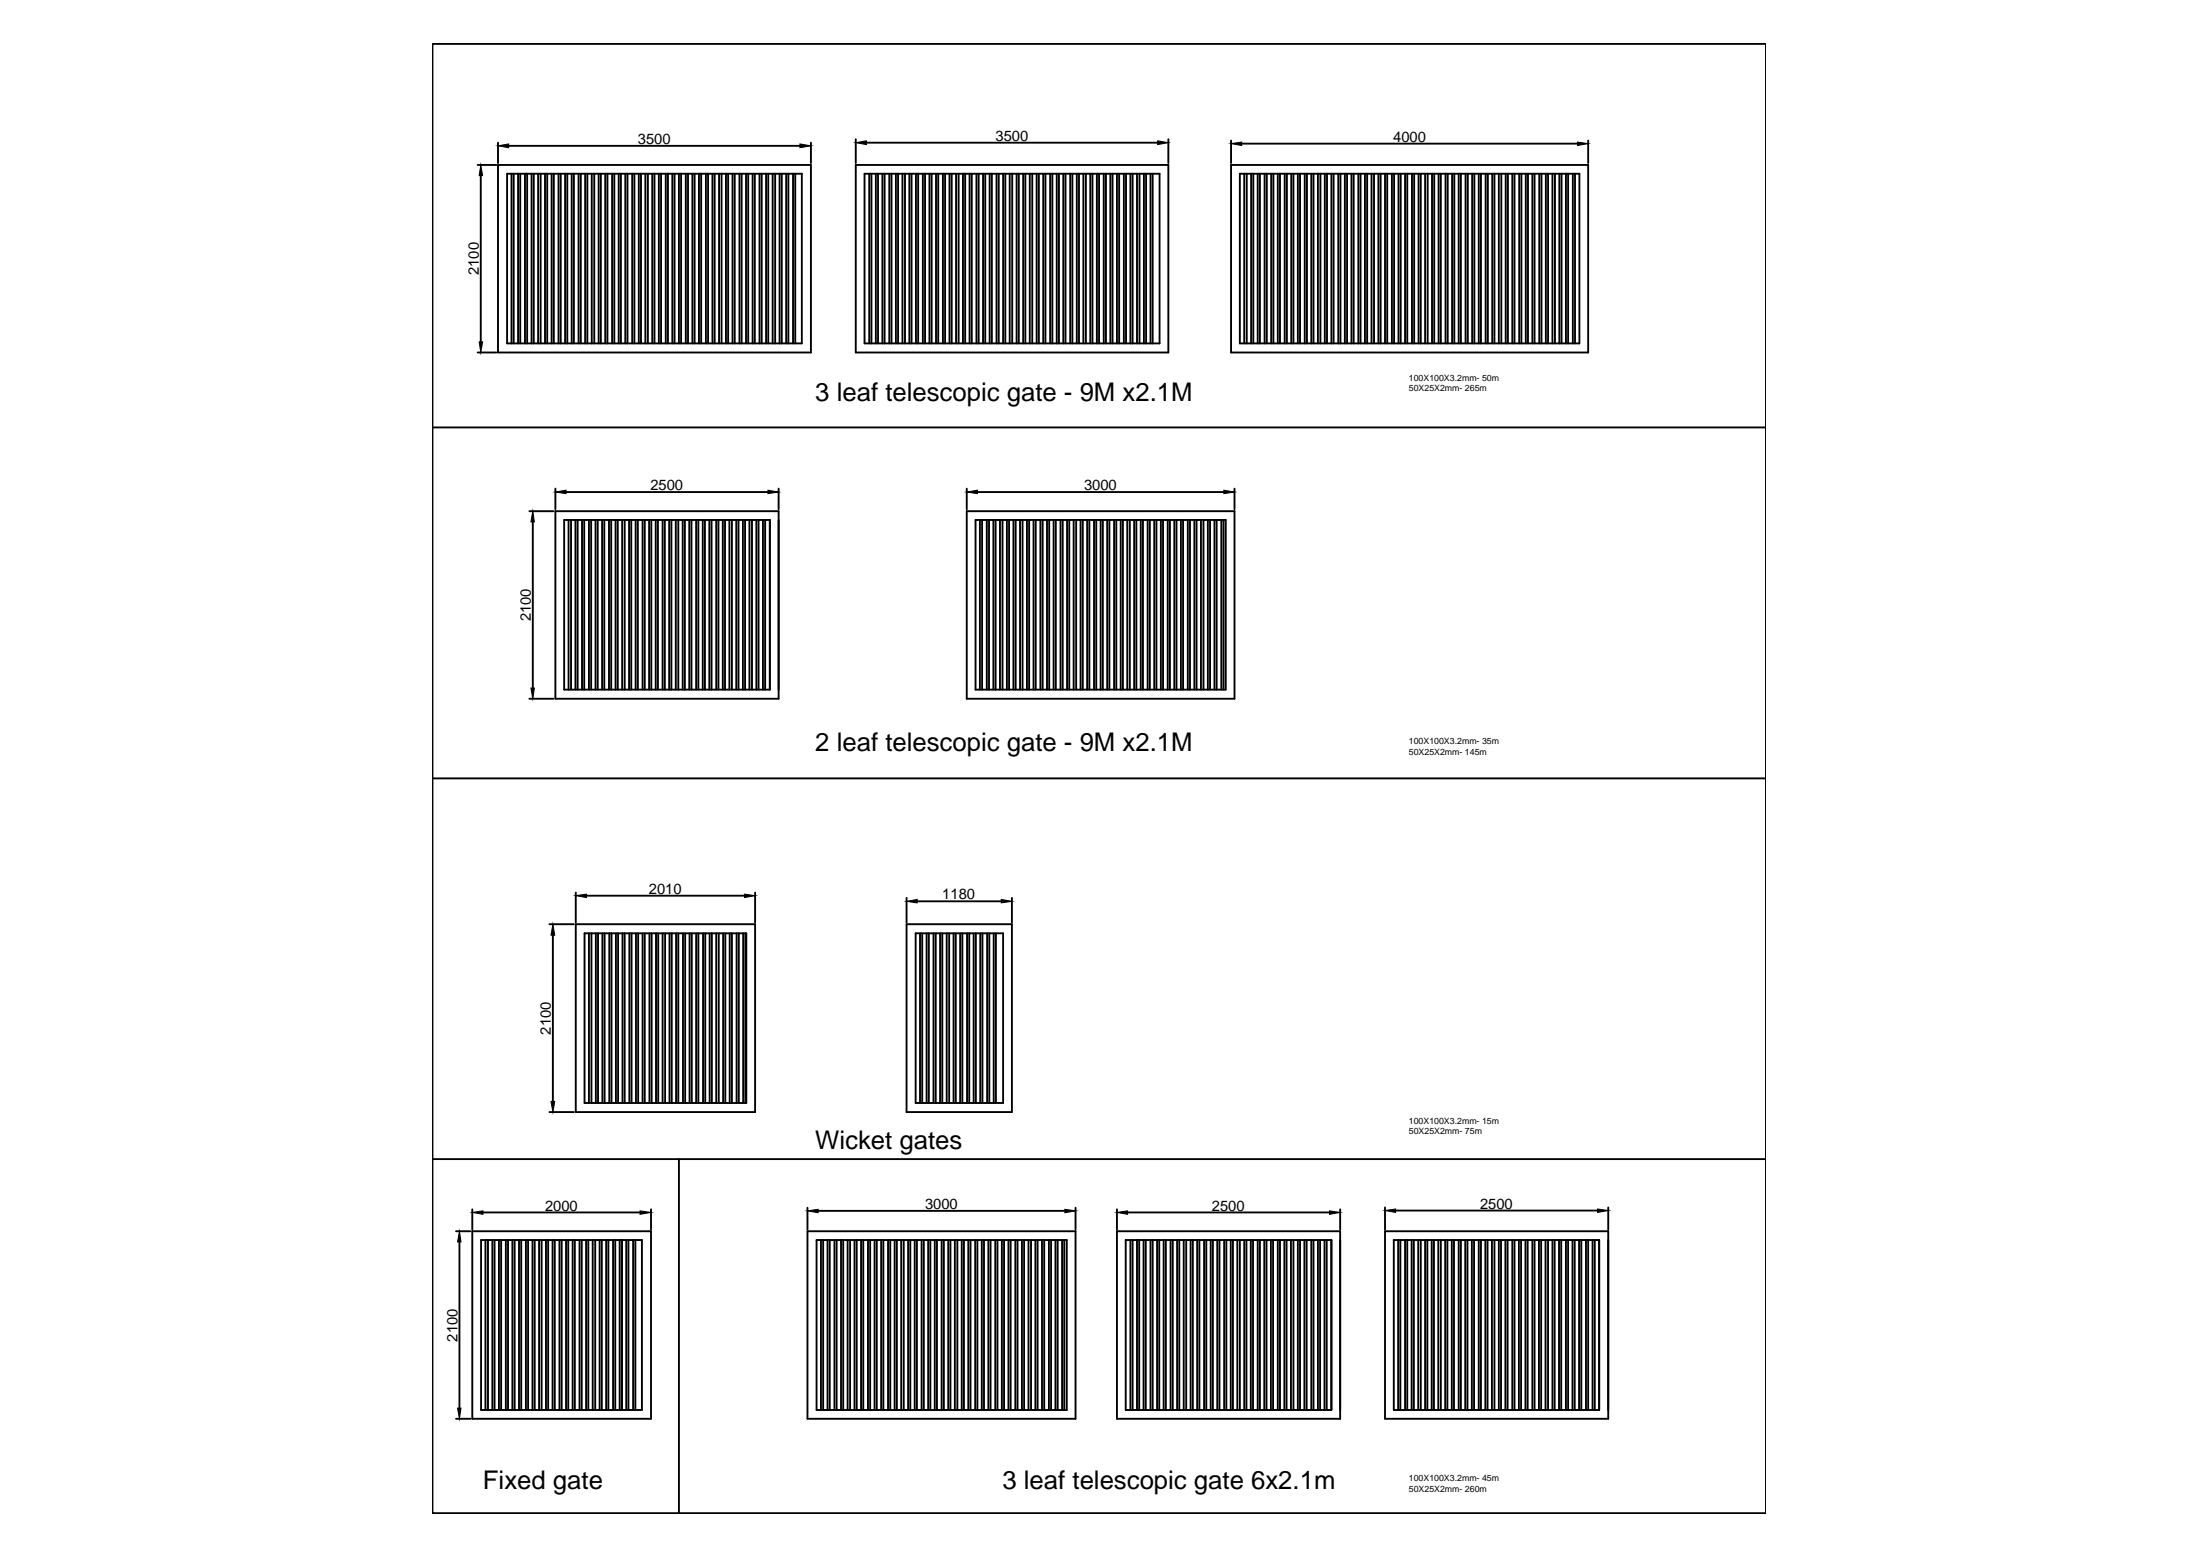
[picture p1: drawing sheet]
<svg xmlns="http://www.w3.org/2000/svg" width="297mm" height="210mm" viewBox="0 0 297 210" stroke-linecap="round" stroke-linejoin="round" font-family="sans-serif">
<!-- layer: 0 -->
<g fill="none" stroke="#000" stroke-width=".25">
<path d="M58.4 5.9h180v198.4h-180zM67.2 19.3v2.7M68.7 19.7h39.3M109.5 19.3v2.7M115.5 18.8v3.2M117 19.3h39.3M157.7 18.8v3.2M166.2 19v3M167.7 19.4h45.3M214.4 19v3M64.5 22.3h2.5M64.9 23.7v22.4"/>
<path d="M67.2 22.3h42.3v25.3h-42.3zM68.5 23.5h39.8v22.9h-39.8zM69.1 23.5v22.9M69.4 23.5v22.9M69.9 23.5v22.9M70.2 23.5v22.9M70.9 23.5v22.9M71.2 23.5v22.9M71.8 23.5v22.9M72.1 23.5v22.9M72.7 23.5v22.9M73 23.5v22.9"/>
<path d="M73.6 23.5v22.9M73.9 23.5v22.9M74.5 23.5v22.9M74.8 23.5v22.9M75.4 23.5v22.9M75.7 23.5v22.9M76.3 23.5v22.9M76.6 23.5v22.9M77.2 23.5v22.9M77.5 23.5v22.9M78.1 23.5v22.9M78.4 23.5v22.9"/>
<path d="M79 23.5v22.9M79.3 23.5v22.9M79.9 23.5v22.9M80.2 23.5v22.9M80.8 23.5v22.9M81.1 23.5v22.9M81.7 23.5v22.9M82 23.5v22.9M82.6 23.5v22.9M82.9 23.5v22.9M83.5 23.5v22.9M83.8 23.5v22.9"/>
<path d="M84.4 23.5v22.9M84.7 23.5v22.9M85.4 23.5v22.9M85.7 23.5v22.9M86.2 23.5v22.9M86.5 23.5v22.9M87.1 23.5v22.9M87.5 23.5v22.9M88.1 23.5v22.9M88.4 23.5v22.9M89 23.5v22.9M89.3 23.5v22.9"/>
<path d="M89.9 23.5v22.9M90.2 23.5v22.9M90.8 23.5v22.9M91.1 23.5v22.9M91.7 23.5v22.9M92 23.5v22.9M92.6 23.5v22.9M92.9 23.5v22.9M93.5 23.5v22.9M93.8 23.5v22.9M94.4 23.5v22.9M94.7 23.5v22.9"/>
<path d="M95.3 23.5v22.9M95.6 23.5v22.9M96.2 23.5v22.9M96.5 23.5v22.9M97.1 23.5v22.9M97.4 23.5v22.9M98 23.5v22.9M98.3 23.5v22.9M98.9 23.5v22.9M99.2 23.5v22.9M99.8 23.5v22.9M100.1 23.5v22.9"/>
<path d="M100.7 23.5v22.9M101 23.5v22.9M101.6 23.5v22.9M101.9 23.5v22.9M102.5 23.5v22.9M102.8 23.5v22.9M103.4 23.5v22.9M103.7 23.5v22.9M104.3 23.5v22.9M104.7 23.5v22.9M105.3 23.5v22.9M105.6 23.5v22.9"/>
<path d="M106.1 23.5v22.9M106.4 23.5v22.9M107.1 23.5v22.9M107.4 23.5v22.9M115.5 22.3h42.2v25.3h-42.2zM116.7 23.5h39.9v22.9h-39.9zM117.4 23.5v22.9M117.7 23.5v22.9M118.3 23.5v22.9M118.5 23.5v22.9M119.1 23.5v22.9M119.4 23.5v22.9"/>
<path d="M120.1 23.5v22.9M120.4 23.5v22.9M121 23.5v22.9M121.3 23.5v22.9M121.8 23.5v22.9M122.2 23.5v22.9M122.8 23.5v22.9M123.1 23.5v22.9M123.7 23.5v22.9M124 23.5v22.9M124.6 23.5v22.9M124.9 23.5v22.9"/>
<path d="M125.5 23.5v22.9M125.8 23.5v22.9M126.4 23.5v22.9M126.7 23.5v22.9M127.3 23.5v22.9M127.6 23.5v22.9M128.2 23.5v22.9M128.5 23.5v22.9M129.1 23.5v22.9M129.4 23.5v22.9M130 23.5v22.9M130.3 23.5v22.9"/>
<path d="M130.9 23.5v22.9M131.2 23.5v22.9M131.8 23.5v22.9M132.1 23.5v22.9M132.7 23.5v22.9M133 23.5v22.9M133.6 23.5v22.9M133.9 23.5v22.9M134.5 23.5v22.9M134.8 23.5v22.9M135.4 23.5v22.9M135.7 23.5v22.9"/>
<path d="M136.3 23.5v22.9M136.7 23.5v22.9M137.3 23.5v22.9M137.6 23.5v22.9M138.1 23.5v22.9M138.4 23.5v22.9M139 23.5v22.9M139.4 23.5v22.9M140 23.5v22.9M140.3 23.5v22.9M140.9 23.5v22.9M141.2 23.5v22.9"/>
<path d="M141.8 23.5v22.9M142.1 23.5v22.9M142.7 23.5v22.9M143 23.5v22.9M143.6 23.5v22.9M143.9 23.5v22.9M144.5 23.5v22.9M144.8 23.5v22.9M145.4 23.5v22.9M145.7 23.5v22.9M146.3 23.5v22.9M146.6 23.5v22.9"/>
<path d="M147.2 23.5v22.9M147.5 23.5v22.9M148.1 23.5v22.9M148.4 23.5v22.9M149 23.5v22.9M149.3 23.5v22.9M149.9 23.5v22.9M150.2 23.5v22.9M150.8 23.5v22.9M151.1 23.5v22.9M151.7 23.5v22.9M152 23.5v22.9"/>
<path d="M152.6 23.5v22.9M152.9 23.5v22.9M153.5 23.5v22.9M153.9 23.5v22.9M154.4 23.5v22.9M154.7 23.5v22.9M155.3 23.5v22.9M155.6 23.5v22.9M166.2 22.3h48.2v25.3h-48.2zM167.4 23.5h45.8v22.9h-45.8zM168 23.5v22.9M168.3 23.5v22.9"/>
<path d="M168.9 23.5v22.9M169.2 23.5v22.9M169.8 23.5v22.9M170.1 23.5v22.9M170.7 23.5v22.9M171 23.5v22.9M171.6 23.5v22.9M171.9 23.5v22.9M172.5 23.5v22.9M172.8 23.5v22.9M173.5 23.5v22.9M173.8 23.5v22.9"/>
<path d="M174.3 23.5v22.9M174.6 23.5v22.9M175.2 23.5v22.9M175.5 23.5v22.9M176.2 23.5v22.9M176.5 23.5v22.9M177.1 23.5v22.9M177.3 23.5v22.9M177.9 23.5v22.9M178.3 23.5v22.9M178.9 23.5v22.9M179.2 23.5v22.9"/>
<path d="M179.8 23.5v22.9M180.1 23.5v22.9M180.7 23.5v22.9M181 23.5v22.9M181.6 23.5v22.9M181.9 23.5v22.9M182.5 23.5v22.9M182.8 23.5v22.9M183.4 23.5v22.9M183.7 23.5v22.9M184.3 23.5v22.9M184.6 23.5v22.9"/>
<path d="M185.2 23.5v22.9M185.5 23.5v22.9M186.1 23.5v22.9M186.4 23.5v22.9M187 23.5v22.9M187.3 23.5v22.9M187.9 23.5v22.9M188.2 23.5v22.9M188.8 23.5v22.9M189.1 23.5v22.9M189.7 23.5v22.9M190 23.5v22.9"/>
<path d="M190.6 23.5v22.9M190.9 23.5v22.9M191.5 23.5v22.9M191.8 23.5v22.9M192.4 23.5v22.9M192.8 23.5v22.9M193.4 23.5v22.9M193.6 23.5v22.9M194.2 23.5v22.9M194.5 23.5v22.9M195.2 23.5v22.9M195.5 23.5v22.9"/>
<path d="M196.1 23.5v22.9M196.4 23.5v22.9M196.9 23.5v22.9M197.2 23.5v22.9M197.9 23.5v22.9M198.2 23.5v22.9M198.8 23.5v22.9M199.1 23.5v22.9M199.7 23.5v22.9M200 23.5v22.9M200.6 23.5v22.9M200.9 23.5v22.9"/>
<path d="M201.5 23.5v22.9M201.8 23.5v22.9M202.4 23.5v22.9M202.7 23.5v22.9M203.3 23.5v22.9M203.6 23.5v22.9M204.2 23.5v22.9M204.5 23.5v22.9M205.1 23.5v22.9M205.4 23.5v22.9M206 23.5v22.9M206.3 23.5v22.9"/>
<path d="M206.9 23.5v22.9M207.2 23.5v22.9M207.8 23.5v22.9M208.1 23.5v22.9M208.7 23.5v22.9M209 23.5v22.9M209.6 23.5v22.9M209.9 23.5v22.9M210.5 23.5v22.9M210.8 23.5v22.9M211.4 23.5v22.9M211.7 23.5v22.9"/>
<path d="M212.4 23.5v22.9M212.7 23.5v22.9M58.4 57.7h180M64.5 47.6h2.5M71.5 69h3.2M71.9 70.4v22.5M75 69h30.1v25.3h-30.1zM75 66v2.7M76.2 70.2h27.7v22.9h-27.7zM76.4 66.4h27.3M76.8 70.2v22.9M77.1 70.2v22.9"/>
<path d="M77.7 70.2v22.9M78 70.2v22.9M78.6 70.2v22.9M78.9 70.2v22.9M79.5 70.2v22.9M79.8 70.2v22.9M80.4 70.2v22.9M80.7 70.2v22.9M81.3 70.2v22.9M81.6 70.2v22.9M82.2 70.2v22.9M82.5 70.2v22.9"/>
<path d="M83.1 70.2v22.9M83.4 70.2v22.9M84 70.2v22.9M84.3 70.2v22.9M84.9 70.2v22.9M85.2 70.2v22.9M85.8 70.2v22.9M86.1 70.2v22.9M86.8 70.2v22.9M87.1 70.2v22.9M87.6 70.2v22.9M87.9 70.2v22.9"/>
<path d="M88.5 70.2v22.9M88.8 70.2v22.9M89.5 70.2v22.9M89.8 70.2v22.9M90.4 70.2v22.9M90.6 70.2v22.9M91.2 70.2v22.9M91.6 70.2v22.9M92.2 70.2v22.9M92.5 70.2v22.9M93.1 70.2v22.9M93.4 70.2v22.9"/>
<path d="M94 70.2v22.9M94.3 70.2v22.9M94.9 70.2v22.9M95.2 70.2v22.9M95.8 70.2v22.9M96.1 70.2v22.9M96.7 70.2v22.9M97 70.2v22.9M97.6 70.2v22.9M97.9 70.2v22.9M98.5 70.2v22.9M98.8 70.2v22.9"/>
<path d="M99.4 70.2v22.9M99.7 70.2v22.9M100.3 70.2v22.9M100.6 70.2v22.9M101.2 70.2v22.9M101.5 70.2v22.9M102.1 70.2v22.9M102.4 70.2v22.9M103 70.2v22.9M103.3 70.2v22.9M105.1 66v2.7M130.5 69h36.2v25.3h-36.2z"/>
<path d="M130.5 66v2.7M131.7 70.2h33.8v22.9h-33.8zM132 66.4h33.2M132.3 70.2v22.9M132.6 70.2v22.9M133.2 70.2v22.9M133.5 70.2v22.9M134.1 70.2v22.9M134.4 70.2v22.9M135 70.2v22.9M135.4 70.2v22.9M135.9 70.2v22.9"/>
<path d="M136.2 70.2v22.9M136.8 70.2v22.9M137.1 70.2v22.9M137.7 70.2v22.9M138.1 70.2v22.9M138.7 70.2v22.9M139 70.2v22.9M139.5 70.2v22.9M139.8 70.2v22.9M140.5 70.2v22.9M140.8 70.2v22.9M141.4 70.2v22.9"/>
<path d="M141.7 70.2v22.9M142.3 70.2v22.9M142.6 70.2v22.9M143.2 70.2v22.9M143.5 70.2v22.9M144.1 70.2v22.9M144.4 70.2v22.9M145 70.2v22.9M145.3 70.2v22.9M145.9 70.2v22.9M146.2 70.2v22.9M146.8 70.2v22.9"/>
<path d="M147.1 70.2v22.9M147.7 70.2v22.9M148 70.2v22.9M148.6 70.2v22.9M148.9 70.2v22.9M149.5 70.2v22.9M149.8 70.2v22.9M150.4 70.2v22.9M150.7 70.2v22.9M151.3 70.2v22.9M151.6 70.2v22.9M152.2 70.2v22.9"/>
<path d="M152.5 70.2v22.9M153.1 70.2v22.9M153.4 70.2v22.9M154 70.2v22.9M154.3 70.2v22.9M155 70.2v22.9M155.3 70.2v22.9M155.8 70.2v22.9M156.1 70.2v22.9M156.7 70.2v22.9M157 70.2v22.9M157.7 70.2v22.9"/>
<path d="M158 70.2v22.9M158.6 70.2v22.9M158.8 70.2v22.9M159.4 70.2v22.9M159.7 70.2v22.9M160.4 70.2v22.9M160.7 70.2v22.9M161.3 70.2v22.9M161.6 70.2v22.9M162.2 70.2v22.9M162.5 70.2v22.9M163.1 70.2v22.9"/>
<path d="M163.4 70.2v22.9M164 70.2v22.9M164.3 70.2v22.9M164.9 70.2v22.9M165.2 70.2v22.9M166.7 66v2.7M71.5 94.3h3.2M58.4 105.1h180M74.2 124.8h3.3M74.6 126.2v22.5M77.7 124.8h24.3v25.3h-24.3zM77.7 120.5v4"/>
<path d="M78.9 126h21.9v22.9h-21.9zM79.2 120.9h21.3M79.5 126v22.9M79.9 126v22.9M80.4 126v22.9M80.7 126v22.9M81.3 126v22.9M81.6 126v22.9M82.3 126v22.9M82.6 126v22.9M83.2 126v22.9M83.5 126v22.9"/>
<path d="M84 126v22.9M84.3 126v22.9M85 126v22.9M85.3 126v22.9M85.9 126v22.9M86.2 126v22.9M86.8 126v22.9M87.1 126v22.9M87.7 126v22.9M88 126v22.9M88.6 126v22.9M88.9 126v22.9"/>
<path d="M89.5 126v22.9M89.8 126v22.9M90.4 126v22.9M90.7 126v22.9M91.3 126v22.9M91.6 126v22.9M92.2 126v22.9M92.5 126v22.9M93.1 126v22.9M93.4 126v22.9M94 126v22.9M94.3 126v22.9"/>
<path d="M94.9 126v22.9M95.2 126v22.9M95.8 126v22.9M96.1 126v22.9M96.7 126v22.9M97 126v22.9M97.6 126v22.9M97.9 126v22.9M98.5 126v22.9M98.8 126v22.9M99.5 126v22.9M99.8 126v22.9"/>
<path d="M100.3 126v22.9M100.6 126v22.9M102 120.5v4M122.4 124.8h14.2v25.3h-14.2zM122.4 121.2v3.3M123.6 126h11.8v22.9h-11.8zM123.8 121.7h11.4M124.2 126v22.9M124.5 126v22.9M125.1 126v22.9M125.4 126v22.9M126 126v22.9"/>
<path d="M126.3 126v22.9M126.9 126v22.9M127.2 126v22.9M127.8 126v22.9M128.2 126v22.9M128.7 126v22.9M129 126v22.9M129.6 126v22.9M129.9 126v22.9M130.6 126v22.9M130.9 126v22.9M131.5 126v22.9"/>
<path d="M131.8 126v22.9M132.3 126v22.9M132.6 126v22.9M133.3 126v22.9M133.6 126v22.9M134.2 126v22.9M134.5 126v22.9M136.6 121.2v3.3M58.4 156.5h180M74.2 150.1h3.3M91.7 156.5v47.8M61.6 166.2h1.9"/>
<path d="M62 167.6v22.5M63.8 166.2h24.1v25.3h-24.1zM63.8 163.2v2.8M65 167.4h21.7v22.9h-21.7zM65.2 163.7h21.2M65.5 167.4v22.9M65.9 167.4v22.9M66.5 167.4v22.9M66.8 167.4v22.9M67.4 167.4v22.9M67.7 167.4v22.9M68.3 167.4v22.9"/>
<path d="M68.6 167.4v22.9M69.2 167.4v22.9M69.5 167.4v22.9M70.1 167.4v22.9M70.4 167.4v22.9M71 167.4v22.9M71.3 167.4v22.9M71.9 167.4v22.9M72.2 167.4v22.9M72.8 167.4v22.9M73.1 167.4v22.9M73.7 167.4v22.9"/>
<path d="M74 167.4v22.9M74.6 167.4v22.9M74.9 167.4v22.9M75.5 167.4v22.9M75.8 167.4v22.9M76.4 167.4v22.9M76.7 167.4v22.9M77.3 167.4v22.9M77.6 167.4v22.9M78.2 167.4v22.9M78.5 167.4v22.9M79.1 167.4v22.9"/>
<path d="M79.4 167.4v22.9M80 167.4v22.9M80.4 167.4v22.9M81 167.4v22.9M81.3 167.4v22.9M81.8 167.4v22.9M82.1 167.4v22.9M82.8 167.4v22.9M83.1 167.4v22.9M83.7 167.4v22.9M84 167.4v22.9v-22.9M84.6 167.4v22.9"/>
<path d="M84.9 167.4v22.9M85.5 167.4v22.9M85.8 167.4v22.9M87.9 163.2v2.8M109 166.2h36.2v25.3h-36.2zM109 163v3M110.3 167.4h33.7v22.9h-33.7zM110.5 163.4h33.3M110.8 167.4v22.9M111.1 167.4v22.9M111.7 167.4v22.9M112 167.4v22.9"/>
<path d="M112.7 167.4v22.9M113 167.4v22.9M113.6 167.4v22.9M113.8 167.4v22.9M114.4 167.4v22.9M114.8 167.4v22.9M115.4 167.4v22.9M115.7 167.4v22.9M116.3 167.4v22.9M116.6 167.4v22.9M117.2 167.4v22.9M117.5 167.4v22.9"/>
<path d="M118.1 167.4v22.9M118.4 167.4v22.9M119 167.4v22.9M119.3 167.4v22.9M119.9 167.4v22.9M120.2 167.4v22.9M120.8 167.4v22.9M121.1 167.4v22.9M121.7 167.4v22.9M122 167.4v22.9M122.6 167.4v22.9M122.9 167.4v22.9"/>
<path d="M123.5 167.4v22.9M123.8 167.4v22.9M124.4 167.4v22.9M124.7 167.4v22.9M125.3 167.4v22.9M125.6 167.4v22.9M126.2 167.4v22.9M126.5 167.4v22.9M127.1 167.4v22.9M127.4 167.4v22.9M128 167.4v22.9M128.3 167.4v22.9"/>
<path d="M128.9 167.4v22.9M129.3 167.4v22.9M129.9 167.4v22.9M130.1 167.4v22.9M130.7 167.4v22.9M131 167.4v22.9M131.7 167.4v22.9M132 167.4v22.9M132.6 167.4v22.9M132.9 167.4v22.9M133.4 167.4v22.9M133.7 167.4v22.9"/>
<path d="M134.4 167.4v22.9M134.7 167.4v22.9M135.3 167.4v22.9M135.6 167.4v22.9M136.2 167.4v22.9M136.5 167.4v22.9M137.1 167.4v22.9M137.4 167.4v22.9M138 167.4v22.9M138.3 167.4v22.9M138.9 167.4v22.9M139.2 167.4v22.9"/>
<path d="M139.8 167.4v22.9M140.1 167.4v22.9M140.7 167.4v22.9M141 167.4v22.9M141.6 167.4v22.9M141.9 167.4v22.9M142.5 167.4v22.9M142.8 167.4v22.9M143.4 167.4v22.9M143.7 167.4v22.9M145.2 163v3M150.8 163.2v2.8"/>
<path d="M150.8 166.2h30.1v25.3h-30.1zM152 167.4h27.8v22.9h-27.8zM152.2 163.7h27.3M152.6 167.4v22.9M152.9 167.4v22.9M153.5 167.4v22.9M153.8 167.4v22.9M154.4 167.4v22.9M154.7 167.4v22.9M155.3 167.4v22.9M155.6 167.4v22.9M156.2 167.4v22.9"/>
<path d="M156.5 167.4v22.9M157.1 167.4v22.9M157.4 167.4v22.9M158 167.4v22.9M158.3 167.4v22.9M158.9 167.4v22.9M159.2 167.4v22.9M159.8 167.4v22.9M160.2 167.4v22.9M160.8 167.4v22.9M161.1 167.4v22.9M161.6 167.4v22.9"/>
<path d="M161.9 167.4v22.9M162.6 167.4v22.9M162.9 167.4v22.9M163.5 167.4v22.9M163.8 167.4v22.9M164.4 167.4v22.9M164.6 167.4v22.9M165.3 167.4v22.9M165.6 167.4v22.9M166.2 167.4v22.9M166.5 167.4v22.9M167.1 167.4v22.9"/>
<path d="M167.4 167.4v22.9M168 167.4v22.9M168.3 167.4v22.9M168.9 167.4v22.9M169.2 167.4v22.9M169.8 167.4v22.9M170.1 167.4v22.9M170.7 167.4v22.9M171 167.4v22.9M171.6 167.4v22.9M171.9 167.4v22.9M172.5 167.4v22.9"/>
<path d="M172.8 167.4v22.9M173.4 167.4v22.9M173.7 167.4v22.9M174.3 167.4v22.9M174.6 167.4v22.9M175.2 167.4v22.9M175.5 167.4v22.9M176.1 167.4v22.9M176.4 167.4v22.9M177.1 167.4v22.9M177.3 167.4v22.9M177.9 167.4v22.9"/>
<path d="M178.2 167.4v22.9M178.8 167.4v22.9M179.1 167.4v22.9M180.9 163.2v2.8M187 163v3M187 166.2h30.1v25.3h-30.1zM188.2 167.4h27.7v22.9h-27.7zM188.4 163.4h27.3M188.8 167.4v22.9M189.1 167.4v22.9M189.7 167.4v22.9M190 167.4v22.9"/>
<path d="M190.6 167.4v22.9M190.9 167.4v22.9M191.5 167.4v22.9M191.8 167.4v22.9M192.4 167.4v22.9M192.7 167.4v22.9M193.3 167.4v22.9M193.6 167.4v22.9M194.2 167.4v22.9M194.5 167.4v22.9M195.1 167.4v22.9M195.4 167.4v22.9"/>
<path d="M196 167.4v22.9M196.3 167.4v22.9M196.9 167.4v22.9M197.2 167.4v22.9M197.8 167.4v22.9M198.1 167.4v22.9M198.7 167.4v22.9M199 167.4v22.9M199.7 167.4v22.9M200 167.4v22.9M200.5 167.4v22.9M200.8 167.4v22.9"/>
<path d="M201.4 167.4v22.9M201.8 167.4v22.9M202.4 167.4v22.9M202.7 167.4v22.9M203.3 167.4v22.9M203.6 167.4v22.9M204.2 167.4v22.9M204.5 167.4v22.9M205.1 167.4v22.9M205.4 167.4v22.9M206 167.4v22.9M206.3 167.4v22.9"/>
<path d="M206.9 167.4v22.9M207.2 167.4v22.9M207.8 167.4v22.9M208.1 167.4v22.9M208.7 167.4v22.9M209 167.4v22.9M209.6 167.4v22.9M209.9 167.4v22.9M210.5 167.4v22.9M210.8 167.4v22.9M211.4 167.4v22.9M211.7 167.4v22.9"/>
<path d="M212.3 167.4v22.9M212.6 167.4v22.9M213.2 167.4v22.9M213.5 167.4v22.9M214.1 167.4v22.9M214.4 167.4v22.9M215 167.4v22.9M215.3 167.4v22.9M217.1 163v3M61.6 191.5h1.9"/>
</g>
<g fill="#000" stroke="#000" stroke-width=".14">
<path d="M67.2 19.7l1.5-.3v.5zM108 19.4l1.5 .3-1.5 .2zM115.5 19.3l1.5-.3v.5zM156.3 19l1.4 .3-1.4 .2zM166.2 19.4l1.5-.2v.4zM213 19.2l1.4 .2-1.4 .2zM64.9 22.3l.3 1.4h-.5zM64.7 46.1h.5l-.3 1.5zM71.9 69l.3 1.4h-.5zM75 66.4l1.4-.2v.4zM103.7 66.2l1.4 .2-1.4 .2zM130.5 66.4l1.5-.2v.4z"/>
<path d="M165.2 66.2l1.5 .2-1.5 .2zM71.7 92.9h.5l-.3 1.4zM74.6 124.8l.3 1.4h-.5zM77.7 120.9l1.5-.2v.5zM100.5 120.7l1.5 .2-1.5 .3zM122.4 121.7l1.4-.3v.5zM135.2 121.4l1.4 .3-1.4 .2zM74.4 148.7h.5l-.3 1.4zM62 166.2l.2 1.4h-.4zM63.8 163.7l1.4-.3v.5zM86.4 163.4l1.5 .3-1.5 .2zM109 163.4l1.5-.2v.5z"/>
<path d="M143.8 163.2l1.4 .2-1.4 .3zM150.8 163.7l1.4-.3v.5zM179.5 163.4l1.4 .3-1.4 .2zM187 163.4l1.4-.2v.5zM215.7 163.2l1.4 .2-1.4 .3zM61.8 190.1h.4l-.2 1.4z"/>
</g>
<g font-size="3.5">
<text x="110.1" y="54.1">3 leaf telescopic gate - 9M x2.1M</text>
<text x="110.1" y="101.4">2 leaf telescopic gate - 9M x2.1M</text>
<text x="110.1" y="155.1">Wicket gates</text>
<text x="65.2" y="201">Fixed gate</text>
<text x="135.4" y="201">3 leaf telescopic gate 6x2.1m</text>
</g>
<g font-size="2">
<text x="86.1" y="19.4">3500</text>
<text x="134.4" y="19">3500</text>
<text x="188.1" y="19.2">4000</text>
<text x="64.7" y="37.1" transform="rotate(-90 64.7 37.1)">2100</text>
<text x="87.8" y="66.2">2500</text>
<text x="146.4" y="66.2">3000</text>
<text x="71.7" y="83.9" transform="rotate(-90 71.7 83.9)">2100</text>
<text x="87.6" y="120.7">2010</text>
<text x="127.2" y="121.4">1180</text>
<text x="74.4" y="139.7" transform="rotate(-90 74.4 139.7)">2100</text>
<text x="73.6" y="163.4">2000</text>
<text x="124.9" y="163.2">3000</text>
<text x="163.6" y="163.4">2500</text>
<text x="199.8" y="163.2">2500</text>
<text x="61.8" y="181.1" transform="rotate(-90 61.8 181.1)">2100</text>
</g>
<g font-size="1.2">
<text x="190.2" y="51.4">100X100X3.2mm- 50m</text>
<text x="190.2" y="52.8">50X25X2mm- 265m</text>
<text x="190.2" y="100.5">100X100X3.2mm- 35m</text>
<text x="190.2" y="101.9">50X25X2mm- 145m</text>
<text x="190.2" y="151.7">100X100X3.2mm- 15m</text>
<text x="190.2" y="153">50X25X2mm- 75m</text>
<text x="190.2" y="199.9">100X100X3.2mm- 45m</text>
<text x="190.2" y="201.3">50X25X2mm- 260m</text>
</g>
</svg>
